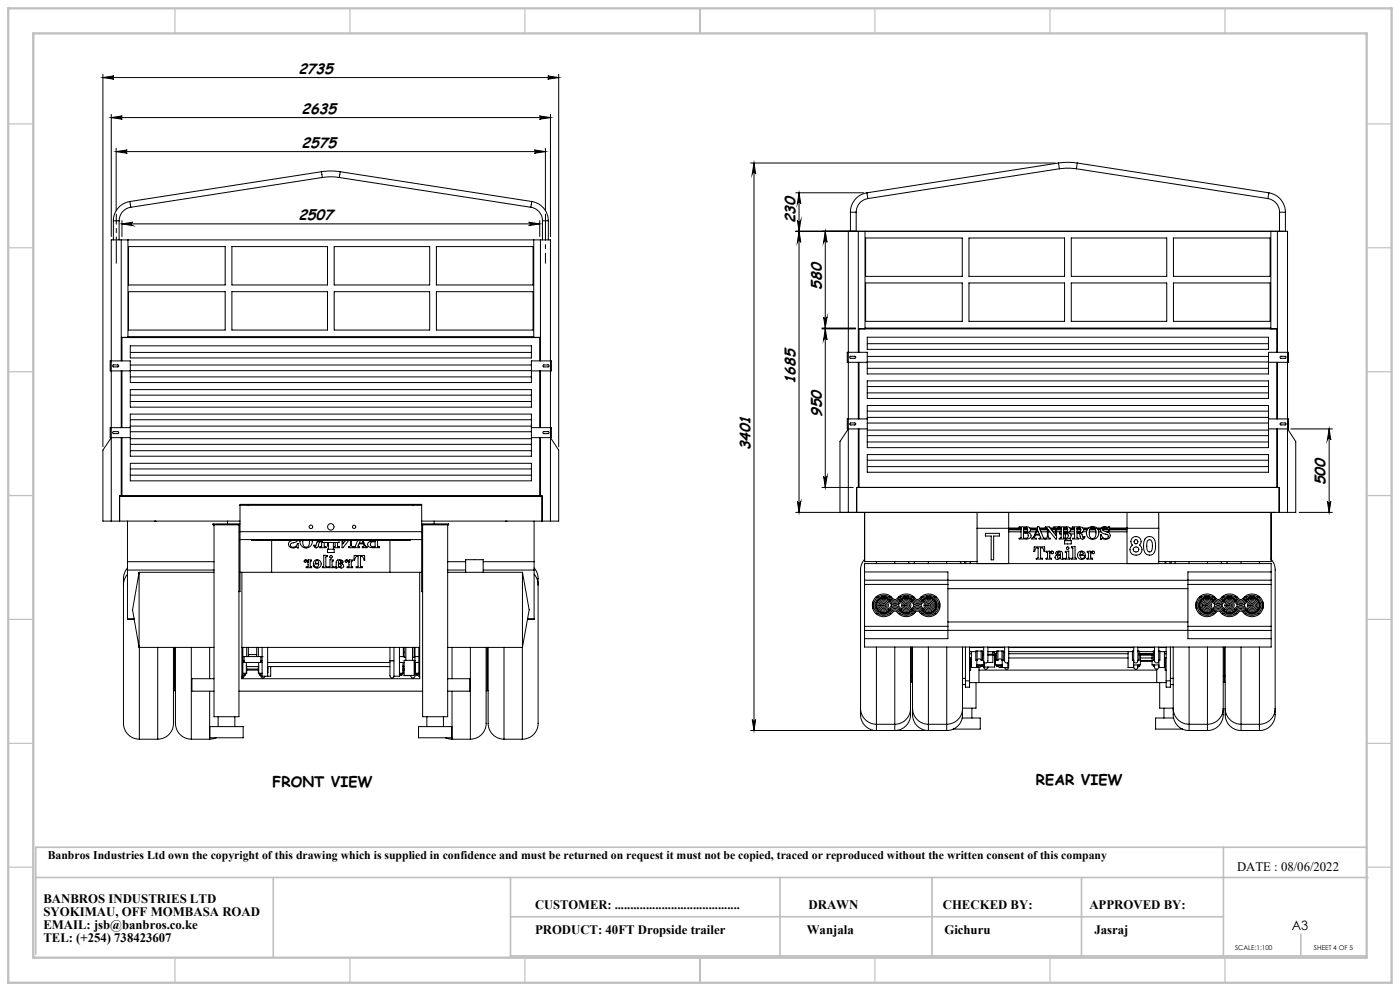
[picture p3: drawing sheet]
<svg xmlns="http://www.w3.org/2000/svg" width="420mm" height="297mm" viewBox="0 0 420 297" stroke-linecap="round" stroke-linejoin="round" font-family="sans-serif">
<g fill="none" stroke="#000" stroke-width=".3">
<path d="M30.9 23.2l3.3-.4a.49 .49 0 0 0-.5 .4 .49 .49 0 0 0 .5 .5zM30.9 22.3v111.6M30.9 23.2h136.7M33.4 35.2l3.3-.5a.49 .49 0 0 0-.5 .5 .49 .49 0 0 0 .5 .5zM33.4 34.3v36.6M33.4 35.2h131.7M161.8 34.7l3.3 .5-3.3 .5a.49 .49 0 0 0 .5-.5 .49 .49 0 0 0-.5-.5zM164.3 22.8l3.3 .4-3.3 .5a.49 .49 0 0 0 .5-.5 .49 .49 0 0 0-.5-.4zM165.1 34.3v36.6M167.6 22.3v111.6M34.9 45.4l3.3-.5a.49 .49 0 0 0-.5 .5 .49 .49 0 0 0 .5 .5zM34.9 44.4v18.8"/>
<path d="M34.9 45.4h128.7M96.4 51.5l1.9-.2 3.8 .2M96.4 51.5l.3 1.7M96.4 51.5l-57.4 8.9M96.7 53.2l2.3-.2 2.8 .2M96.7 53.2l-57.5 8.9M101.8 53.2l57.4 8.9M102.1 51.5l-.3 1.7M102.1 51.5l57.4 8.9M160.3 44.9l3.3 .5-3.3 .5a.49 .49 0 0 0 .5-.5 .49 .49 0 0 0-.5-.5zM163.6 44.4v18.8M225.2 48.9h91.3"/>
<path d="M226.2 48.9v170M226.2 48.9l.5 3.3a.51 .51 0 0 0-.5-.5 .51 .51 0 0 0-.5 .5zM238.7 57.8h20.4M239.7 57.8v95.8M239.7 57.8l.5 3.3a.51 .51 0 0 0-.5-.5 .51 .51 0 0 0-.5 .5zM260.1 57.8a5.9 5.9 0 0 0-5 5.8M260.1 57.8l.3 1.7M260.4 59.5a4.2 4.2 0 0 0-3.5 4.1M317.5 48.9l2.5-.3 3.2 .3M317.5 48.9l.3 1.7M317.5 48.9l-57.4 8.9M317.8 50.6l1.7-.2 3.4 .2"/>
<path d="M317.8 50.6l-57.4 8.9M322.9 50.6l57.5 8.9M323.2 48.9l-.3 1.7M323.2 48.9l57.4 8.9M380.4 59.5a4.2 4.2 0 0 1 3.5 4.1M380.6 57.8a5.9 5.9 0 0 1 5 5.8M380.6 57.8l-.2 1.7M34 66.2h1.7M34 66.2v5.7M35.7 66.2v5.7M36.4 71.9v36.3M36.6 66.1v4.8"/>
<path d="M36.6 67.1h125.3M36.6 67.1l3.3-.5a.51 .51 0 0 0-.5 .5 .51 .51 0 0 0 .5 .5zM38.4 71.9v29.3M38.6 73.9h29v11.5h-29zM39 60.4a5.8 5.8 0 0 0-5 5.8M39 60.4l.2 1.7M39.2 62.1a4.1 4.1 0 0 0-3.5 4.1M69.6 73.9h28.6v11.5h-28.6zM100.3 73.9h28.6v11.5h-28.6zM130.9 73.9h29v11.5h-29zM158.6 66.6l3.3 .5-3.3 .5a.51 .51 0 0 0 .5-.5 .51 .51 0 0 0-.5-.5zM159.2 62.1a4 4 0 0 1 3.5 4.1"/>
<path d="M159.5 60.4a5.8 5.8 0 0 1 5 5.8M159.5 60.4l-.3 1.7M160.1 71.9v29.3M161.9 66.1v4.8M162.1 71.9v36.3M162.7 66.2h1.8M162.7 66.2v5.7M164.5 66.2v5.7M238.7 69.3h147.6v84.3M239.2 66a.51 .51 0 0 0 .5 .5 .51 .51 0 0 0 .5-.5l-.5 3.3zM239.7 69.3l.5 3.3a.51 .51 0 0 0-.5-.5 .51 .51 0 0 0-.5 .5zM247.6 69.3v29"/>
<path d="M247.6 69.3l.5 3.3a.51 .51 0 0 0-.5-.5 .51 .51 0 0 0-.5 .5zM254.5 69.3v84.3M255.1 63.6h1.8M255.1 63.6v5.7M256.9 63.6v5.7M257.5 69.3v36.3M259.5 69.3v29.3M259.7 71.3h29v11.5h-29zM290.7 71.3h28.7v11.5h-28.7zM321.4 71.3h28.6v11.5h-28.6zM352 71.3h29v11.5h-29zM381.2 69.3v29.3"/>
<path d="M383.2 69.3v36.3M383.9 63.6h1.7M383.9 63.6v5.7M385.6 63.6v5.7M38.6 87.4h29v11.5h-29zM69.6 87.4h28.6v11.5h-28.6zM100.3 87.4h28.6v11.5h-28.6zM130.9 87.4h29v11.5h-29zM246.6 98.3h10.1M246.6 98.6h10.1M247.1 95a.51 .51 0 0 0 .5 .5 .51 .51 0 0 0 .5-.5l-.5 3.3zM247.6 98.6v47.5"/>
<path d="M247.6 98.6l.5 3.3a.51 .51 0 0 0-.5-.5 .51 .51 0 0 0-.5 .5zM257.5 98.5h125.7M257.7 98.6v7M259.5 98.3h121.7M259.7 84.8h29v11.5h-29zM290.7 84.8h28.7v11.5h-28.7zM321.4 84.8h28.6v11.5h-28.6zM352 84.8h29v11.5h-29zM383 98.6v7M33.9 109.4h1.5l.2 .2-.2 .4h-1.4l-.2-.2zM36.4 101.1h2M36.4 111.2v17"/>
<path d="M36.6 108.2v-7h125.3v7M36.6 111.2v17M38.4 100.9h121.7M39.1 103.6h120.3v3.7h-120.3zM39.1 111.2h-6v-3h6v6.4h120.3v-6.4h6v3h-6M39.1 116.8h120.3v5.2h-120.3zM39.1 113h120.3M39.1 105.6h120.3M39.1 118.4h120.3M39.1 111.1h120.3M39.1 109.4h120.3M160.1 101.1h2"/>
<path d="M161.9 111.2v17M162.1 111.2v17M162.9 109.4h1.6l.2 .3-.2 .3h-1.4zM254.9 106.9l1.6-.1 .3 .3-.4 .3h-1.2zM257.5 108.6v17M257.7 108.6v17M260.2 108.6h-6v-3h6v6.5h120.3v-6.5h6v3h-6M260.2 101.1h120.3v3.6h-120.3zM260.2 106.8h120.3M260.2 114.2h120.3v5.2h-120.3zM260.2 117.8h120.3M260.2 115.8h120.3"/>
<path d="M260.2 110.4h120.3M260.2 103h120.3M260.2 108.5h120.3M383 108.6v17M383.2 108.6v17M384.1 106.9l1.5-.1 .2 .3-.2 .3h-1.3l-.3-.3zM33.4 131.2l-2.5 3.7v21.3h41.1M33.8 129.5l1.6-.1 .2 .2-.2 .4h-1.4zM36.4 131.2v17.5M36.6 131.2v17.5M39.1 129.4h120.3M39.1 128.2h-6v3h6v-7.1h120.3v7.1h6v-3h-6"/>
<path d="M39.1 131.5h120.3v5.2h-120.3zM39.1 138.8h120.3v5.3h-120.3zM39.1 125.8h120.3M39.1 120.3h120.3M39.1 127.7h120.3M39.1 135.1h120.3M39.1 133.2h120.3M161.9 131.2v17.5M162.1 131.2v17.5M162.9 129.4h1.6l.2 .3-.2 .3h-1.4zM165.1 131.2l2.5 3.7v21.3h-41.1M254.5 128.5l-2.5 3.8v21.3"/>
<path d="M255 126.9l1.4-.2 .4 .4-.3 .2h-1.4l-.2-.1zM257.5 128.5v17.6M257.7 128.5v17.6M260.2 125.6h-6v2.9h6v-7h120.3v7h6v-2.9h-6M260.2 128.9h120.3v5.3h-120.3zM260.2 136.2h120.3v5.3h-120.3zM260.2 126.8h120.3M260.2 139.8h120.3M260.2 123.2h120.3M260.2 137.9h120.3M260.2 125.1h120.3M260.2 130.6h120.3"/>
<path d="M260.2 132.5h120.3M383 128.5v17.6M383.2 128.5v17.6M384.1 126.9l1.5-.2 .2 .4-.2 .2h-1.4zM386.3 128.5l2.4 3.8v21.3h-150M387.2 128.5h12.5M398.7 128.5l.5 3.4a.51 .51 0 0 0-.5-.5 .51 .51 0 0 0-.5 .5zM398.7 128.5v25.1M33.4 156.2v-84.3h131.7v84.3M35.9 156.2v-7.5h126.7v7.5M38.2 156.2v29.3h2.1M39.1 142.4h120.3"/>
<path d="M39.1 140.5h120.3M46.4 156.2h.3M68.3 156.2v.8M72 151.4h2.5M72 157h-8.1v.3h7.8v57.5h-7.5v-57.5M72 159.3h54.5M74.5 151.2h-2.5v26.1h-.3M74.5 151.2v.2M74.5 151.2h49.5M74.5 151.4h49.5M124 151.4h2.5M124 151.2h2.5v26.1h.3"/>
<path d="M124 151.2v.2M126.5 157h8.1v.3h-7.8v57.5h7.5v-57.5M130.2 156.2v.8M151.7 156.2h.4M160.2 156.2v29.3h-1.9M239.2 150.3a.51 .51 0 0 0 .5 .4 .51 .51 0 0 0 .5-.4l-.5 3.3zM246.6 146.1h9.4M247.1 142.8a.51 .51 0 0 0 .5 .4 .51 .51 0 0 0 .5-.4l-.5 3.3zM257 153.6v-7.5h126.8v7.5M259.4 153.6v14M259.4 153.6v14.7h33.7M293.1 158.3h9.5"/>
<path d="M293.1 153.6v15.3M295.6 159.8h4.2v.9h-1.7v7.1h-.7v-7.1h-1.8zM302.6 159.4h3.7M302.6 158.8h3.7M302.6 153.6v15.3M302.6 158.3h3.7M302.6 158.5h3.7M306.3 158.3v2.9l-.5 .1v.2h2.1a.99 .99 0 0 0 1.3-.4 .99 .99 0 0 0-.4-1.3l-.6-.2 .7-.3 .2-.6M306.3 158.3l-.5-.2v-.2h2.2a.94 .94 0 0 1 1.1 .8M307.1 159.8h.5a.78 .78 0 0 1 .9 .7 .78 .78 0 0 1-.8 .8l-.6-.2zM307.1 159.4h1M307.1 158.8h1.2"/>
<path d="M307.1 158.5h1.2M307.1 158.2a.76 .76 0 0 1 1.2 .4 .76 .76 0 0 1-.8 .9h-.4zM307.1 158.3h1M308.8 159.4h1.9M309 158.3h2.2M309.1 158.5h2M309.1 158.8h1.9M311 159.4h.5M311.2 158.8h.1M311.2 158.7l.6 1.4h-1.1zM311.4 157.8h.2l1.4 3.3 .4 .4h-1.7v-.2l.5-.1-.3-.8h-1.3l-.2 .3a.42 .42 0 0 0 .1 .5 .42 .42 0 0 0 .4 .1v.2h-1.4l.6-.6zM311.9 158.3h2.2"/>
<path d="M312 158.5h2.2M312 158.8h2.2M312.3 159.4h1.9M313.6 157.9h1.1l2 2.5v-1.9l-.5-.6h1.3l-.5 .7v2.9h-.3l-2.3-2.8v2.1l.7 .7h-1.5l.6-.8v-2.3l-.6-.3zM314.1 158.5v.3M314.4 159.4h.6M314.4 158.8h.1M315 158.3h1.5M315.2 158.5h1.5M315.5 158.8h1.2M315.9 159.4h.8M317 159.4h1.3"/>
<path d="M317 158.8h1.3M317 158.5h1.3M317.1 158.3h1.2M317.9 159.4v.6h.4M318.3 158.3l-.5-.2v-.2h2.2a.94 .94 0 0 1 1.1 .8M318.3 158.3v2.8l-.5 .2v.2h2.1a.99 .99 0 0 0 1.3-.4 .99 .99 0 0 0-.3-1.3l-.7-.2 .7-.3 .2-.6M319.1 159.8h.6a.83 .83 0 0 1 .8 1 .83 .83 0 0 1-1.2 .5l-.2-.1zM319.1 159.4h1M319.1 158.8h1.2M319.1 158.3h1M319.1 158.5h1.2M319.2 158.1a.75 .75 0 0 1 1.1 .5 .75 .75 0 0 1-.8 .9h-.4z"/>
<path d="M320.8 159.4h1.6M321 158.3h1.4M321.1 158.5h1.3M321.1 158.8h1.3M321.8 157.9h1.9a.96 .96 0 0 1 1.4 .8 .96 .96 0 0 1-1.2 1 1.9 1.9 0 0 1 1.1 1.5l.2-.4h.3a.74 .74 0 0 1-.8 .8 .74 .74 0 0 1-.7-.9 .75 .75 0 0 0-.9-.9v1.3l.6 .2v.2h-1.9v-.2l.6-.1v-2.9l-.6-.2zM323.1 159.4h.9M323.1 158.8h1.1M323.1 158.5h1.1M323.1 158.2a.78 .78 0 0 1 1.2 .7 .78 .78 0 0 1-1.2 .6zM323.1 158.3h.9M324.8 159.4h1.2M324.9 158.3h1.6"/>
<path d="M325 158.5h1.3M325.1 158.8h1M326.8 159.4h2M326.9 158.8h1.8M327 158.5h1.6M327.1 158.3a1.01 1.01 0 0 1 1.3-.1 1.01 1.01 0 0 1 .4 1.2v.3a1.16 1.16 0 0 1-.2 1.3 1.16 1.16 0 0 1-1.3 .3 2.67 2.67 0 0 1-.2-3zM327.2 158.3h1.2M329 158.3h1.4M329.2 158.5h1.1M329.4 158.8h.8M329.6 159.4h.7M330.5 158.1a1.5 1.5 0 0 1 2 .1l.4-.4v1.4h-.3a.98 .98 0 0 0-.7-1.1 .98 .98 0 0 0-1.1 .5 2.16 2.16 0 0 0 1.8 1 1.23 1.23 0 0 1 .1 1.7 1.23 1.23 0 0 1-1.7 .2l-.4-.2-.4 .3v-1.3h.2a1.08 1.08 0 0 0 .9 1.1 1.08 1.08 0 0 0 1.2-.8l-.7-.5a1.35 1.35 0 0 1-1.5-1.6z"/>
<path d="M330.8 158.8h1.7M330.8 158.5h1.6M330.9 158.3h1.2M331.9 159.4h6.2M332.9 158.8h5.2M332.9 158.3h5.2M332.9 158.5h5.2M338.1 158.3h9.5M338.1 153.6v15.3M347.6 153.6v15.3M381.3 153.6v14.7h-33.7M381.4 153.6v14"/>
<path d="M389.7 153.6h10M398.2 150.3a.51 .51 0 0 0 .5 .4 .51 .51 0 0 0 .5-.4l-.5 3.3zM37 175.3v40.9a4.8 4.8 0 0 0 4.8 5.3M38.2 172.1l-.7 1.1-.5 2.1M38.2 170.2a7.3 7.3 0 0 0-1.2 5.1M38.2 170.8h26M38.2 168.3h26M41.7 171.5h22.5M41.7 171.5v22.5M41.7 171.5l-1.9 11.3 1.9 11.2M72 171.5h54.5M72 161.7h54.5"/>
<path d="M72.6 171.5v31.9h53.3v-31.9M75.5 161.7v.3h47.5v-.3M81.5 162v9.5M87.7 162a1.19 1.19 0 0 0-1.1 1.5 1.19 1.19 0 0 0 1.8 .7l.6-.3 .5 .3v-1.3h-.3a1.05 1.05 0 0 1-.9 1.1 1.05 1.05 0 0 1-1.2-.8l.2-.3 1.5-.5 .5-.4M90 162a1.87 1.87 0 0 0 1.8 2.2 1.87 1.87 0 0 0 1.9-2.2M90.8 162v.3a1.17 1.17 0 0 0 .2 1.3 1.17 1.17 0 0 0 1.4 .2 1.89 1.89 0 0 0 .4-1.8M91.4 167.9a.73 .73 0 0 1 1.1 .6v-.8l1 .1v.3l-.4 .2v1.4l.4 .2v.2h-1.6v-.2l.5-.1a1.55 1.55 0 0 0-.6-1.8 .37 .37 0 0 1-.1 .5 .37 .37 0 0 1-.5-.1 .37 .37 0 0 1 .2-.5zM91.8 168.1h.1M94.3 168.1a1.24 1.24 0 0 1 1.8 .2 1.24 1.24 0 0 1-.4 1.8 1.24 1.24 0 0 1-1.7-.6l.2-.1a.73 .73 0 0 0 .9 .5 .73 .73 0 0 0 .5-.9h-1.6zM94.8 162l.9 .3a1.9 1.9 0 0 0-1.1 1.5l-.4-.4a.76 .76 0 0 0 .9 .8 .76 .76 0 0 0 .5-1.1l.3-.6 .6-.2v1.5l-.6 .1v.2h1.9v-.2l-.5-.1v-1.2M94.8 168.1a.55 .55 0 0 1 .7 0 .55 .55 0 0 1 .1 .7h-.9zM95.6 162l.6 .1 .3-.1"/>
<path d="M96.8 162v.6h4.9v-.6M97.1 166.4l1.1 .1v.2l-.4 .3v2.8l.3 .1v.2h-1.4v-.2l.4-.2zM98.2 164.6h2.1v1h-2.1zM98.5 163.7l-.2-.7 .2-.4v2M98.5 163.7v.1M99 167.7l1 .1v.3l-.4 .2 .1 1.5 .3 .1v.2h-1.4v-.2l.4-.1zM100 162.6v2M100.5 162.6v1.2l-.5 .1M101 168.1l.9-.4a.63 .63 0 0 1 .8 .2 .63 .63 0 0 1 0 .8 .38 .38 0 0 1-.5-.2 .38 .38 0 0 1 .1-.4 .45 .45 0 0 0-.5-.1 .45 .45 0 0 0-.3 .4v.3a1.34 1.34 0 0 1 1.6 1 .9 .9 0 0 1-1.6 .1 .81 .81 0 0 1-1.2 .3l.6-.3zM101.3 162.6v1.2l.5 .1v.2h-1.8M101.5 169a.53 .53 0 0 1 .8 .2 .53 .53 0 0 1-.2 .7 .61 .61 0 0 1-.6-.9zM102.6 162v2.1h.3l1.7-2.1"/>
<path d="M102.9 162v1l.8-1M103.6 167.9a.75 .75 0 0 1 1.2 .6v-.8l.9 .1v.3l-.3 .1v1.6l.4 .1v.2h-1.7v-.2l.6-.2a1.38 1.38 0 0 0-.6-1.7 .37 .37 0 0 1-.1 .5 .37 .37 0 0 1-.5-.1 .37 .37 0 0 1 .1-.5zM105.2 162v1.3a.52 .52 0 0 1-.6 .6v.2h1.4v-.2l-.6-.5v-1.4M106.3 166.5h3.1v1.4h-.2a.83 .83 0 0 0-1-1.1v2.9l.5 .2v.2h-1.8v-.2l.5-.1v-2.9a.54 .54 0 0 0-.6-.1 .54 .54 0 0 0-.3 .6l-.1 .5h-.2zM107.3 162l-1.1 2.1h1.7v-.2l-.5-.1 .3-.8h1.3l.2 .3a.42 .42 0 0 1 0 .5 .42 .42 0 0 1-.5 .1v.2h1.4v-.2l-.5-.2-.7-1.7M108.1 162l-.3 .7h1.2l-.3-.7M110.8 162l.6 .2a1.02 1.02 0 0 0-1.1 1.2 1.02 1.02 0 0 0 1.4 .7h2.1v-.2l-.5-.2v-1.7M111.3 162.6l1.2-.3-.1 1.6a.94 .94 0 0 1-1.3-.6zM111.5 162l.6 .1h.4v-.1M117 162v9.5M134.3 170.8h5.4M134.3 168.3h5.4"/>
<path d="M134.3 171.5h22.4M139.7 171.5v-3.8h5.3v3.8M145 170.8h15.2M145 168.3h15.2M156.7 171.5v22.5M156.7 171.5l2.1 11.3-2.1 11.2M160.2 172.1l.8 1.1 .4 2.1M160.2 170.2a7.3 7.3 0 0 1 1.2 5.1M161.4 175.3v40.9a4.8 4.8 0 0 1-4.7 5.3M259.4 168.9h122v25h-122zM259.4 175.2h25M259.4 173.9h25"/>
<path d="M259.4 171.4h25v20h-25M259.4 167.6a8.3 8.3 0 0 0-1.2 5.7v39M262.6 179.1a3.7 3.7 0 0 1 5.6 .5h.5a3.9 3.9 0 0 1 4.7-1.2l.8 .6a1.16 1.16 0 0 0 1.2 .7 1.16 1.16 0 0 0 1-.9 3.4 3.4 0 0 1 5 .7 3.4 3.4 0 0 1-.9 4.9 3.4 3.4 0 0 1-4.9-1.2h-.6a4.4 4.4 0 0 1-3.3 1.6 4.5 4.5 0 0 1-3-1.6h-.5a3.6 3.6 0 0 1-5.9 .2 3.5 3.5 0 0 1 .3-4.3zM262.8 178.9h.7M262.9 168.3v.6M263 179.2a3.3 3.3 0 0 1 5 .8h1a3.4 3.4 0 0 1 5.7 0h.9a4.2 4.2 0 0 1 3.5-1.5 3 3 0 0 1 1.9 4.7 3 3 0 0 1-5.1-.3l-1.1-.1a4.3 4.3 0 0 1-3.4 1.6l-1.5-.7a1.58 1.58 0 0 0-1.4-1 1.58 1.58 0 0 0-1.5 1 3 3 0 0 1-4.1-.3 3 3 0 0 1 .1-4.2zM263.3 179.5a2.82 2.82 0 0 1 4.3 .7 1.94 1.94 0 0 0 2.7-.8 2.77 2.77 0 0 1 4 .8 1.92 1.92 0 0 0 2.7-.8 2.61 2.61 0 0 1 3.7 .6 2.61 2.61 0 0 1-.7 3.7 2.61 2.61 0 0 1-3.7-1 1.91 1.91 0 0 0-2.8 .7 2.77 2.77 0 0 1-4.1-.8 1.92 1.92 0 0 0-2.7 .8 2.6 2.6 0 0 1-3.6-.3 2.6 2.6 0 0 1 .2-3.6zM263.5 179.9a2.41 2.41 0 0 1 3.8 .6 2.23 2.23 0 0 0 3.2-.8 2.46 2.46 0 0 1 3.5 .8 2.23 2.23 0 0 0 3.3-.8 2.22 2.22 0 0 1 3.2 .5 2.22 2.22 0 0 1-.8 3.2 2.22 2.22 0 0 1-3.1-.9 2.24 2.24 0 0 0-3.4 .7 2.42 2.42 0 0 1-3.5-.9 2.23 2.23 0 0 0-3.2 .9 2.2 2.2 0 0 1-3-.3 2.2 2.2 0 0 1 0-3zM264.4 178.9h1.4M266.8 178.9h.6M268.4 168.3v.6M269.6 178.9h.6"/>
<path d="M271.1 178.9h1.5M272.5 168.3l.3 .6M273.5 178.9h.7M274.5 168.3l-.4 .6M276.3 178.9h.7M277.9 178.9h1.4M278.5 168.3v.6M280.3 178.9h.6M284 168.3v.6M284.4 173.9h72M284.4 176.4h72M288.1 168.3l.3 .6"/>
<path d="M289.3 168.3v.6M289.7 168.3v.6M291 168.3v.6M291.2 168.3v.6M310.3 163.9h3.1v1.4h-.2a.88 .88 0 0 0-1-1.1v2.9l.5 .2v.3h-1.8v-.3l.5-.1v-2.9a.54 .54 0 0 0-.6-.1 .54 .54 0 0 0-.3 .6l-.1 .5h-.2zM313.9 165.2h.9v.7a.63 .63 0 0 1 .5-.7 .63 .63 0 0 1 .8 .5l-.1 .1a.32 .32 0 0 1-.5 .1 .32 .32 0 0 1 0-.5h-.1a1.86 1.86 0 0 0-.4 1.9h.5v.3h-1.7v-.3l.5-.1v-1.5l-.4-.2zM316.9 165.4l.8-.2a.88 .88 0 0 1 1.1 .7v1.3l.4 .1-.1 .3a.71 .71 0 0 1-1-.4 .78 .78 0 0 1-1 .5 .78 .78 0 0 1-.5-1l1.5-.5v-.4a.43 .43 0 0 0-.5-.4 .43 .43 0 0 0-.3 .6v.1a.39 .39 0 0 1-.6-.2 .39 .39 0 0 1 .2-.5zM317.4 166.6l.7-.2a.59 .59 0 0 1-.1 .7 .59 .59 0 0 1-.7 .1zM319.1 160h1.2M319.4 162h2v1h-2zM319.6 165.2h1v2l.4 .1v.3h-1.4v-.3l.4-.2v-1.5l-.4-.1zM319.6 160v1.3"/>
<path d="M319.6 161.5v.5M321.1 160h1.3M321.1 161.1v.9M321.4 163.9l1.1-.1v3.4l.4 .1v.3h-1.4v-.3l.3-.1v-2.9l-.4-.2zM323.7 165.4a1.17 1.17 0 0 1 1.3-.1 1.17 1.17 0 0 1 .6 1.2h-1.6a.73 .73 0 0 0 .5 .9 .73 .73 0 0 0 .9-.5h.2a1.26 1.26 0 0 1-1.9 .5 1.26 1.26 0 0 1 0-2zM324.2 165.5a.46 .46 0 0 1 .7 .1 .46 .46 0 0 1-.1 .6h-.8zM326.2 165.2h.9v.7a.65 .65 0 0 1 .5-.7 .65 .65 0 0 1 .8 .5l-.5 .2-.2-.5a1.86 1.86 0 0 0-.4 1.9h.5v.3h-1.7v-.3l.4-.1v-1.5zM339.6 161.3a1.54 1.54 0 0 1 2.2-.1 1.54 1.54 0 0 1 .1 2.2 1.7 1.7 0 0 1 .1 2.4 1.7 1.7 0 0 1-2.4 0 1.7 1.7 0 0 1 .1-2.4 1.57 1.57 0 0 1-.1-2.1zM343.7 161.3a1.77 1.77 0 0 1 2-.3 1.77 1.77 0 0 1 .9 1.8v.4a2.47 2.47 0 0 1-1.5 3.2 2.05 2.05 0 0 1-2-2.7l.2-1.6zM344.3 162a.82 .82 0 0 1 1-.1 .82 .82 0 0 1 .4 .9v.8a1.3 1.3 0 0 1-1 1.8 3 3 0 0 1-.4-3.4zM349.5 168.3v.6M349.7 168.3v.6"/>
<path d="M351 168.3v.6M351.4 168.3v.6M352.7 168.3l-.3 .6M356.4 175.2h25M356.4 173.9h25M356.7 168.3v.6M359.7 179.1a3.6 3.6 0 0 1 5.4 .5h.7a3.8 3.8 0 0 1 6.2 0h.5a3.7 3.7 0 0 1 5.2-.9 3.4 3.4 0 0 1 .1 5.3 3.4 3.4 0 0 1-5.2-.8h-.6a3.8 3.8 0 0 1-6.2 0h-.6a3.8 3.8 0 0 1-5 1 3.4 3.4 0 0 1-.5-5.1zM359.8 178.9h.7M359.9 179.4a3.2 3.2 0 0 1 4.9 .5l1.1 .1a4.8 4.8 0 0 1 3-1.6 3.8 3.8 0 0 1 2.8 1.6h1a3.4 3.4 0 0 1 4.5-1.1 3 3 0 0 1 .4 4.7 3 3 0 0 1-4.7-.7l-1-.1a5.1 5.1 0 0 1-3 1.6 4.1 4.1 0 0 1-2.9-1.5h-1a3.6 3.6 0 0 1-3.8 1.4 3 3 0 0 1-1.3-4.9zM360.4 179.5a2.78 2.78 0 0 1 4.2 .7 1.92 1.92 0 0 0 2.6-.8 2.82 2.82 0 0 1 4.1 .8 1.94 1.94 0 0 0 2.7-.8 2.61 2.61 0 0 1 3.7 .6 2.61 2.61 0 0 1-.7 3.7 2.61 2.61 0 0 1-3.7-1 1.9 1.9 0 0 0-2.8 .7 2.77 2.77 0 0 1-4.1-.8 1.97 1.97 0 0 0-2.7 .8 2.59 2.59 0 0 1-3.6-.3 2.59 2.59 0 0 1 .3-3.6zM361.4 178.9h1.4M362.2 168.3v.6"/>
<path d="M363.8 178.9h.6M366.3 168.3l.3 .6M366.6 178.9h.6M368.2 178.9h1.4M368.3 168.3l-.4 .6M370.5 178.9h.7M372.3 168.3v.6M373.3 178.9h.6M374.9 178.9h1.4M377.3 178.9h.6M377.8 168.3v.6M381.3 167.6a7.4 7.4 0 0 1 1.3 5.2v39.5"/>
<path d="M381.4 171.4h-25v20h25M41.7 194h22.5M41.8 194v27.5M47.3 194v27.5M52 194v22.2a4.8 4.8 0 0 1-4.7 5.3M52.4 194v13M52.6 194v22.4a4.8 4.8 0 0 0 4.8 5.1M57.4 194v27.5M62.9 194v9.4M72.6 194h53.3M72.8 198h.4M72.8 198.5h5.8"/>
<path d="M72.8 196.8h5.8M72.8 194v8.7h-.2M73.2 198v.5M73.2 196.8v1.2M73.9 198.5v3.3h-1.1M73.9 199.8h3.7M74 199.8v.7M74 194v2.8M74.5 196.2h.1M74.5 194v2.8M77 196.2v.6M77 194v2.2h-2.5"/>
<path d="M77.5 199.8v.7M77.5 194v2.8M77.6 198.5v3.3h1M78.2 198v.5M78.2 198h.4M78.2 196.8v1.2M78.6 196.8h.1M78.6 194v8.7h2.6v-2.9M80.3 198.5h36.7M80.3 194v8.7M80.3 199.8h36.7M80.4 199.8l-.1 1.8"/>
<path d="M117 198v3.7a.97 .97 0 0 0 .9 1.4l.4-.4M117 198h1.2M117 194v4M118.2 194v8.7h1.6v-8.7M119.8 198.5h1.4M119.8 196.8h1.4M120.9 198.5v3.3h-1.1M120.9 199.8h.3M121 199.8v.7M121 194v2.8M121.2 197.9h3v4.5h-3zM121.2 194v3h.5"/>
<path d="M121.7 194v3.9M123.8 194v3.9M124.2 194v3h-.4M124.2 198h.3M124.2 196.8h1.5M124.5 198v3.7a.94 .94 0 0 1 0 1 .94 .94 0 0 1-1 .4l-.2-.6M124.5 194v4M124.5 198.5h1.2M124.5 199.8h.1M124.6 198.5v3.3h1.1M125.7 194v8.7h.2M134.3 194h22.4"/>
<path d="M135.6 194v9.4M141.1 194v27.5M145.8 194v22.2a4.8 4.8 0 0 1-4.7 5.3M146.2 194v13M146.4 194v22.2a4.8 4.8 0 0 0 4.8 5.3M151.2 194v27.5M156.7 194v27.5M259.4 187.7h25M259.4 188.9h122M261.9 180.4v2M262.8 183.9h.7M262.9 193.9v23.2"/>
<path d="M263.8 180.1a2.04 2.04 0 0 1 3.2 .7 2.65 2.65 0 0 0 3.8-.9 2.07 2.07 0 0 1 3 .9 2.7 2.7 0 0 0 3.9-1 1.84 1.84 0 0 1 2.5 .8 1.84 1.84 0 0 1-.8 2.5 1.84 1.84 0 0 1-2.5-.9 2.62 2.62 0 0 0-4 .7 2.07 2.07 0 0 1-2.9-.8 2.62 2.62 0 0 0-3.8 .8 1.81 1.81 0 0 1-2.5-.3 1.81 1.81 0 0 1 .1-2.5zM264.4 183.9h1.4M266.8 183.9h.6M267.1 180.3a2.26 2.26 0 0 0-3.4-.6 2.26 2.26 0 0 0 0 3.5 2.26 2.26 0 0 0 3.4-.7M267.3 181v.9M268.4 193.9v23.2M269.6 183.9h.6M269.7 181v.9M269.9 180.3a2.23 2.23 0 0 1 3.9 0M269.9 182.5a2.26 2.26 0 0 0 3.9 0M271.1 183.9h1.5M273.2 193.9v18.4"/>
<path d="M273.5 193.9v8.6M273.5 183.9h.7M273.8 193.9v18.4M274.1 181v.9M276.3 183.9h.7M276.4 181v.9M276.6 180.3a2.26 2.26 0 0 1 3.5-.6 2.26 2.26 0 0 1 0 3.5 2.26 2.26 0 0 1-3.5-.7M277.9 183.9h1.4M278.5 193.9v23.2M280.3 183.9h.6M281.9 180.4v2M284 193.9v23.2"/>
<path d="M284.4 186.4h72M288.7 193.9v18.4M289.6 193.9v10.1M290.9 193.9v10.1M290.9 194.1h4.2M290.9 197.2h.5M290.9 195.3h1.8M290.9 195.9h.5M291.2 197.2v3.6h-.3M291.4 195.3v4.8h2.6v-.7M293.1 199.3h2M293.1 199.7h.1"/>
<path d="M293.1 197.9v2.2M293.1 199.7l.6-.3 .7 .3M293.1 197.9l.4-.4h.5l.4 .4M293.1 199.3v.4M293.1 195.1v2.8M293.1 195.1h1.3M293.1 195.1h-.4v2.8h.4M293.6 199.4v.7M294.4 199.3v.4M294.4 195.1v2.8M294.4 195.1h.3v2.8h-.3M294.7 199.3v.4h-.3"/>
<path d="M294.7 196h.4M294.7 196.4h.4M294.7 195.3h.4M294.7 195.9h.4M295.1 193.9v4.1M295.1 199.3a.75 .75 0 0 0 .2 1.1 .75 .75 0 0 0 1.1-.3v-.1M295.1 198v1.3M296.4 193.9v3.3a.93 .93 0 0 1 0 1 .93 .93 0 0 1-1 .4l-.3-.6M296.4 199.9v.1M296.4 194.1h5M296.4 196.1h2.6M296.4 196.4h2.6"/>
<path d="M296.4 195.3h2.6M297.9 195.4h.5v.7M297.9 196.4v2.1h-1.7M297.9 195.3v.8M298.4 196.4v3.5h-3v-1.3M298.4 197.9h.2M298.4 198.2h.2M298.4 197.2h.2M298.4 195.9h.6M298.6 196.4v2.9h2.1M298.6 196v.1M299 199.3v.4h.4"/>
<path d="M299.4 199.7l.5-.3 .7 .3M299.4 197.9l.4-.4h.5l.3 .4M299.4 199.3v.4M299.4 195.1v2.8M299.4 195.1h1.2M299.4 195.1h-.4v2.8h.4M300.2 199.4v.7M300.6 199.3v.4M300.6 195.1v2.8M300.6 195.1h.4v2.8h-.4M300.6 199.7h.1M300.7 197.9v2.2"/>
<path d="M301 195.3h.4M301.4 193.9v3.5a.77 .77 0 0 0 .1 1 .77 .77 0 0 0 1 0l.1-.4M302.3 198.6v1.5h-2.5v-.7M302.6 193.9v4.1M302.6 198v1.1a.93 .93 0 0 1 0 1 .93 .93 0 0 1-.9 .4l-.3-.4M302.6 194.1h37.5M302.6 197.2h35.8M302.6 195.3h37.1M302.6 195.9h35.8M338.4 195.3v4.8h1.7M340.1 199.7h.1M340.1 197.9v2.2"/>
<path d="M340.1 193.9v3.3a.93 .93 0 0 0 0 1 .93 .93 0 0 0 1 .4l.2-.4v-4.3M340.1 199.3a.77 .77 0 0 0 .1 1 .77 .77 0 0 0 1.1 0v-1M340.1 195.1h-.4v2.8h.4M341.3 195.1h.4v2.8h-.4M341.3 194.1h5.1M341.7 199.3v.4h-.4M341.7 196l4.3 .1M341.7 196.4h4.3M341.7 195.3h4.3M341.7 195.9h4.3M342.1 196.4v2.9h-2M342.1 197.9h3.5"/>
<path d="M342.1 196v.1M342.1 198.2h3.5M342.1 197.2h3.5M345.6 196.4v2.9h2.1M345.6 196v.1M346 199.3v.4h.4M346.4 193.9v3.3a.93 .93 0 0 0 0 1 .93 .93 0 0 0 .9 .4l.3-.6v-4.1M346.4 199.3a.77 .77 0 0 0 .1 1 .77 .77 0 0 0 1 0l.1-1M346.4 195.1h-.4v2.8h.4M347.6 195.1h.4v2.8h-.4M347.6 194.1h2.2M347.6 199.7h.1"/>
<path d="M347.7 197.9v2.2M348 195.3h1.8M349.3 195.3v4.8h-1.7M349.3 197.2h.5M349.3 195.9h.5M349.5 197.2v3.6h.3M349.8 193.9v10.1M351.1 193.9v10.1M352 193.9v18.4M356.4 187.7h25M356.7 193.9v23.2M358.9 180.4v2"/>
<path d="M359.8 183.9h.7M360.4 180a2.41 2.41 0 0 1 3.9 .5 2.27 2.27 0 0 0 3.3-.8 2.46 2.46 0 0 1 3.5 .8 2.23 2.23 0 0 0 3.2-.8 2.22 2.22 0 0 1 3.2 .6 2.22 2.22 0 0 1-.8 3.1 2.22 2.22 0 0 1-3.1-.9 2.25 2.25 0 0 0-3.4 .7 2.43 2.43 0 0 1-3.5-.9 2.23 2.23 0 0 0-3.3 .9 2.2 2.2 0 0 1-2.9-.3 2.2 2.2 0 0 1-.1-2.9zM360.9 180.1a2.04 2.04 0 0 1 3.1 .7 2.66 2.66 0 0 0 3.8-.9 2.04 2.04 0 0 1 2.9 .9 2.65 2.65 0 0 0 3.9-.9 1.82 1.82 0 0 1 2.5 .7 1.82 1.82 0 0 1-.7 2.5 1.82 1.82 0 0 1-2.5-.9 2.66 2.66 0 0 0-4 .7 2.04 2.04 0 0 1-2.9-.8 2.81 2.81 0 0 0-4 .9 1.81 1.81 0 0 1-2.3-.5 1.81 1.81 0 0 1 .2-2.4zM361.4 183.9h1.4M362.2 193.9v23.2M363.8 183.9h.6M364.1 180.3a2.24 2.24 0 0 0-3.4-.6 2.24 2.24 0 0 0 0 3.5 2.24 2.24 0 0 0 3.4-.7M364.3 181v.9M366.6 183.9h.6M366.6 181v.9M366.9 182.5a2.29 2.29 0 0 0 3.9 0M366.9 180.3a2.25 2.25 0 0 1 3.9 0"/>
<path d="M367 193.9v18.4M367.3 193.9v8.6M367.6 193.9v18.4M368.2 183.9h1.4M370.5 183.9h.7M371.1 181v.9M372.3 193.9v23.2M373.3 183.9h.6M373.4 181v.9M373.7 180.3a2.24 2.24 0 0 1 3.4-.6 2.24 2.24 0 0 1 0 3.5 2.24 2.24 0 0 1-3.4-.7M374.9 183.9h1.4M377.3 183.9h.6"/>
<path d="M377.8 193.9v23.2M378.8 180.4v2M52.4 207h.2M52.4 207h-.4M62.9 207.1v14.4M62.9 217.8h10.1v3.3h-10.1zM64.2 203.4h-6.6v3.7h6.6M65.4 214.8v3M70.4 214.8v3M71.7 207.1h55.1M73.2 201.8a.95 .95 0 0 1-.6 1.4M73.6 201.8v.5h-.4"/>
<path d="M73.9 200.5h3.7M73.9 200.8h3.7M74 200.8v1.1h-.4M77.5 200.8v1.1h.4M77.9 201.8v.5h.3M78.2 201.8a.83 .83 0 0 0 .1 1 .83 .83 0 0 0 1 .2l.2-.3M119.8 202l.5 .3M120.3 201.8v.5M120.6 201.8v.5h-.3M120.9 200.5h.3M120.9 200.8h.3M121 200.8v1.1h-.4"/>
<path d="M121.2 202.4l2.1 .1M123.3 202.4v.1M124.5 201.9h.4M124.5 200.5h.1M124.5 200.8h.1M124.9 201.8v.5h.3M125.2 201.8v.5M125.6 217.8h9.9v3.3h-9.9zM125.7 202l-.5 .3M128.1 214.8v3M133 214.8v3M134.3 203.4h6.6v3.7h-6.6"/>
<path d="M135.6 207.1v14.4M146.2 207h.2M146.2 207h-.4M225.2 218.9h52.3M225.7 215.6a.51 .51 0 0 0 .5 .5 .51 .51 0 0 0 .5-.5l-.5 3.3zM258.2 212.3v1.3a4.7 4.7 0 0 0 4.7 5.2v-1.7M258.2 212.3a4.8 4.8 0 0 0 4.7 4.8M262.9 217.1h5.5M273.2 212.3v1.3a4.6 4.6 0 0 1-4.8 5.2v-1.7M273.2 212.3a4.7 4.7 0 0 1-4.8 4.8M273.5 202.5v1.9M273.5 204.4h-.3"/>
<path d="M273.5 204.4h.3M273.5 202.5l-.3 .1M273.5 202.5l.3 .1M273.8 212.3v1.4a4.8 4.8 0 0 0 4.7 5.2M273.8 212.3a4.8 4.8 0 0 0 4.7 4.8M278.5 217.1v1.8M278.5 218.9h5.5M278.5 217.1h5.5M284 217.1v1.8M288.6 215.2h5.5v3.3h-8.1M288.7 212.3v1.3a4.7 4.7 0 0 1-4.7 5.3M288.7 212.3a4.7 4.7 0 0 1-4.7 4.8"/>
<path d="M288.7 205.2h.9M288.7 203.3h.9M289.6 204v1.9h1.3v-1.9M289.6 204h1.3M290.9 204.6h58.9M291.6 212.2v3M292.8 204.6v7.6h-4.1M293.7 200.8h53.3M293.7 200.1v4.5M347 200.6v4M347.9 204.6v7.6h4.1M349.2 212.2v3"/>
<path d="M349.8 204v1.9h1.3v-1.9M349.8 204h1.3M351.1 205.2h.9M351.1 203.3h.9M352 212.3v1.3a4.8 4.8 0 0 0 4.7 5.3M352 212.3a4.7 4.7 0 0 0 4.7 4.8M352.1 215.2h-5.4v3.3h8.1M356.7 217.1v1.8M356.7 218.9h5.5M356.7 217.1h5.5M362.2 217.1v1.8M367 212.3v1.3a4.8 4.8 0 0 1-4.8 5.3"/>
<path d="M367 212.3a4.7 4.7 0 0 1-4.8 4.8M367.3 202.5v1.9M367.3 204.4h.3M367.3 204.4h-.3M367.3 202.5l-.3 .1M367.3 202.5l.3 .1M367.6 212.3v1.3a4.8 4.8 0 0 0 4.7 5.3M367.6 212.3a4.8 4.8 0 0 0 4.7 4.8M372.3 217.1v1.8M372.3 218.9h5.5M372.3 217.1h5.5M377.8 217.1v1.8"/>
<path d="M382.6 212.3v1.3a4.8 4.8 0 0 1-4.8 5.3M382.6 212.3a4.7 4.7 0 0 1-4.8 4.8M41.8 221.5h5.5M57.4 221.5h5.5M64.8 221.1l-1.9 .4M133.6 221.1l2 .4M135.6 221.5h5.5M151.2 221.5h5.5"/>
<circle cx="93.3" cy="157.9" r=".54"/>
<circle cx="99.3" cy="157.9" r=".96"/>
<circle cx="106.2" cy="157.9" r=".48"/>
<circle cx="327.8" cy="159.7" r="1.9"/>
<circle cx="99.3" cy="166.9" r=".4"/>
<circle cx="320.3" cy="164.3" r=".39"/>
<circle cx="340.7" cy="164.7" r=".8"/>
<circle cx="340.8" cy="162.4" r=".6"/>
<circle cx="265.1" cy="181.4" r="1.4"/>
<circle cx="265.1" cy="181.4" r=".21"/>
<circle cx="265.1" cy="181.4" r=".6"/>
<circle cx="265.1" cy="181.4" r="1"/>
<circle cx="271.9" cy="181.4" r=".6"/>
<circle cx="271.9" cy="181.4" r="1.01"/>
<circle cx="271.9" cy="181.4" r=".2"/>
<circle cx="271.9" cy="181.4" r="1.4"/>
<circle cx="278.6" cy="181.4" r="1.4"/>
<circle cx="278.6" cy="181.4" r="1.01"/>
<circle cx="278.6" cy="181.4" r=".59"/>
<circle cx="278.6" cy="181.4" r=".21"/>
<circle cx="362.1" cy="181.4" r="1.4"/>
<circle cx="362.1" cy="181.4" r="1.01"/>
<circle cx="362.1" cy="181.4" r=".59"/>
<circle cx="362.1" cy="181.4" r=".21"/>
<circle cx="368.9" cy="181.4" r="1.4"/>
<circle cx="368.9" cy="181.4" r=".21"/>
<circle cx="368.9" cy="181.4" r=".6"/>
<circle cx="368.9" cy="181.4" r="1"/>
<circle cx="375.6" cy="181.4" r=".6"/>
<circle cx="375.6" cy="181.4" r="1.39"/>
<circle cx="375.6" cy="181.4" r="1.01"/>
<circle cx="375.6" cy="181.4" r=".2"/>
</g>
<path d="M34.9 78.9v-14.7M163.6 64.2v14.7" fill="none" stroke="#000" stroke-width=".3" stroke-dasharray="15.2 1.3 1.3 1.3" stroke-dashoffset="7.4"/>
<g fill="none" stroke="#c0c0c0" stroke-width=".35">
<path d="M52.5 2.5v7.5M105 2.5v7.5M157.5 2.5v7.5M210 2.5v7.5M262.5 2.5v7.5M315 2.5v7.5M367.5 2.5v7.5M2.5 37.1h7.5M410 37.1h7.5M2.5 74.3h7.5M410 74.3h7.5M2.5 111.4h7.5"/>
<path d="M410 111.4h7.5M2.5 148.5h7.5M410 148.5h7.5M2.5 185.6h7.5M410 185.6h7.5M2.5 222.8h7.5M410 222.8h7.5M2.5 259.9h7.5M410 259.9h7.5M52.5 287v7.5M105 287v7.5M157.5 287v7.5"/>
<path d="M210 287v7.5M262.5 287v7.5M315 287v7.5M367.5 287v7.5"/>
</g>
<path d="M367 253.9v32.6M409.9 253.9h-399.2v32.1M10.7 263h399.7M82 263v24M153.1 263v23.5h256.8M153.1 274.7h213.9M234 263v24M279.6 263v23.5M324.4 263v23.5M390.2 279.9v6.9" fill="none" stroke="#c0c0c0" stroke-width=".5"/>
<path d="M2.5 2.5h415v292h-415zM10 10h400v277h-400z" fill="none" stroke="#c0c0c0" stroke-width=".7"/>
<g fill="#000">
<path d="M34.9 45.4l3.3-.5a.49 .49 0 0 0-.5 .5 .49 .49 0 0 0 .5 .5zM160.3 44.9l3.3 .5-3.3 .5a.49 .49 0 0 0 .5-.5 .49 .49 0 0 0-.5-.5zM33.4 35.2l3.3-.5a.49 .49 0 0 0-.5 .5 .49 .49 0 0 0 .5 .5zM161.8 34.7l3.3 .5-3.3 .5a.49 .49 0 0 0 .5-.5 .49 .49 0 0 0-.5-.5zM30.9 23.2l3.3-.4a.49 .49 0 0 0-.5 .4 .49 .49 0 0 0 .5 .5zM164.3 22.8l3.3 .4-3.3 .5a.49 .49 0 0 0 .5-.5 .49 .49 0 0 0-.5-.4z"/>
<path d="M36.6 67.1l3.3-.5a.51 .51 0 0 0-.5 .5 .51 .51 0 0 0 .5 .5zM158.6 66.6l3.3 .5-3.3 .5a.51 .51 0 0 0 .5-.5 .51 .51 0 0 0-.5-.5z"/>
<path d="M247.6 69.3l.5 3.3a.51 .51 0 0 0-.5-.5 .51 .51 0 0 0-.5 .5zM247.1 95a.51 .51 0 0 0 .5 .5 .51 .51 0 0 0 .5-.5l-.5 3.3zM247.6 98.6l.5 3.3a.51 .51 0 0 0-.5-.5 .51 .51 0 0 0-.5 .5zM247.1 142.8a.51 .51 0 0 0 .5 .4 .51 .51 0 0 0 .5-.4l-.5 3.3zM239.7 69.3l.5 3.3a.51 .51 0 0 0-.5-.5 .51 .51 0 0 0-.5 .5zM239.2 150.3a.51 .51 0 0 0 .5 .4 .51 .51 0 0 0 .5-.4l-.5 3.3zM239.7 57.8l.5 3.3a.51 .51 0 0 0-.5-.5 .51 .51 0 0 0-.5 .5zM239.2 66a.51 .51 0 0 0 .5 .5 .51 .51 0 0 0 .5-.5l-.5 3.3zM226.2 48.9l.5 3.3a.51 .51 0 0 0-.5-.5 .51 .51 0 0 0-.5 .5zM225.7 215.6a.51 .51 0 0 0 .5 .5 .51 .51 0 0 0 .5-.5l-.5 3.3zM398.7 128.5l.5 3.4a.51 .51 0 0 0-.5-.5 .51 .51 0 0 0-.5 .5zM398.2 150.3a.51 .51 0 0 0 .5 .4 .51 .51 0 0 0 .5-.4l-.5 3.3z"/>
</g>
<g font-size="4.4">
<text x="89.5" y="22.1">2735</text>
<text x="90.5" y="34.1">2635</text>
<text x="90.5" y="44.3">2575</text>
<text x="89.5" y="66">2507</text>
<text x="238.7" y="66.9" transform="rotate(-90 238.7 66.9)">230</text>
<text x="246.5" y="86.8" transform="rotate(-90 246.5 86.8)">580</text>
<text x="238.7" y="115.1" transform="rotate(-90 238.7 115.1)">1685</text>
<text x="246.5" y="125" transform="rotate(-90 246.5 125)">950</text>
<text x="225.1" y="135" transform="rotate(-90 225.1 135)">3401</text>
<text x="397.7" y="145.5" transform="rotate(-90 397.7 145.5)">500</text>
<text x="81.8" y="235.8">FRONT VIEW</text>
<text x="310.8" y="235.4">REAR VIEW</text>
</g>
<g font-size="3.9">
<text x="371.1" y="261">DATE : 08/06/2022</text>
<text x="13" y="270.7">BANBROS INDUSTRIES LTD</text>
<text x="13" y="274.6">SYOKIMAU, OFF MOMBASA ROAD</text>
<text x="160.5" y="272.6">CUSTOMER: ........................................</text>
<text x="242.5" y="272.6">DRAWN</text>
<text x="282.8" y="272.6">CHECKED BY:</text>
<text x="326.8" y="272.6">APPROVED BY:</text>
<text x="13" y="278.4">EMAIL: jsb@banbros.co.ke</text>
<text x="160.5" y="280">PRODUCT: 40FT Dropside trailer</text>
<text x="242.1" y="280">Wanjala</text>
<text x="283.3" y="280">Gichuru</text>
<text x="328.3" y="280">Jasraj</text>
<text x="387.5" y="278.9">A3</text>
<text x="13" y="282.3">TEL: (+254) 738423607</text>
</g>
<text font-size="3.5" x="14.3" y="257.5">Banbros Industries Ltd own the copyright of this drawing which is supplied in confidence and must be returned on request it must not be copied, traced or reproduced without the written consent of this company</text>
<g font-size="2">
<text x="370.5" y="284.7">SCALE:1:100</text>
<text x="394.2" y="284.7">SHEET 4 OF 5</text>
</g>
</svg>
